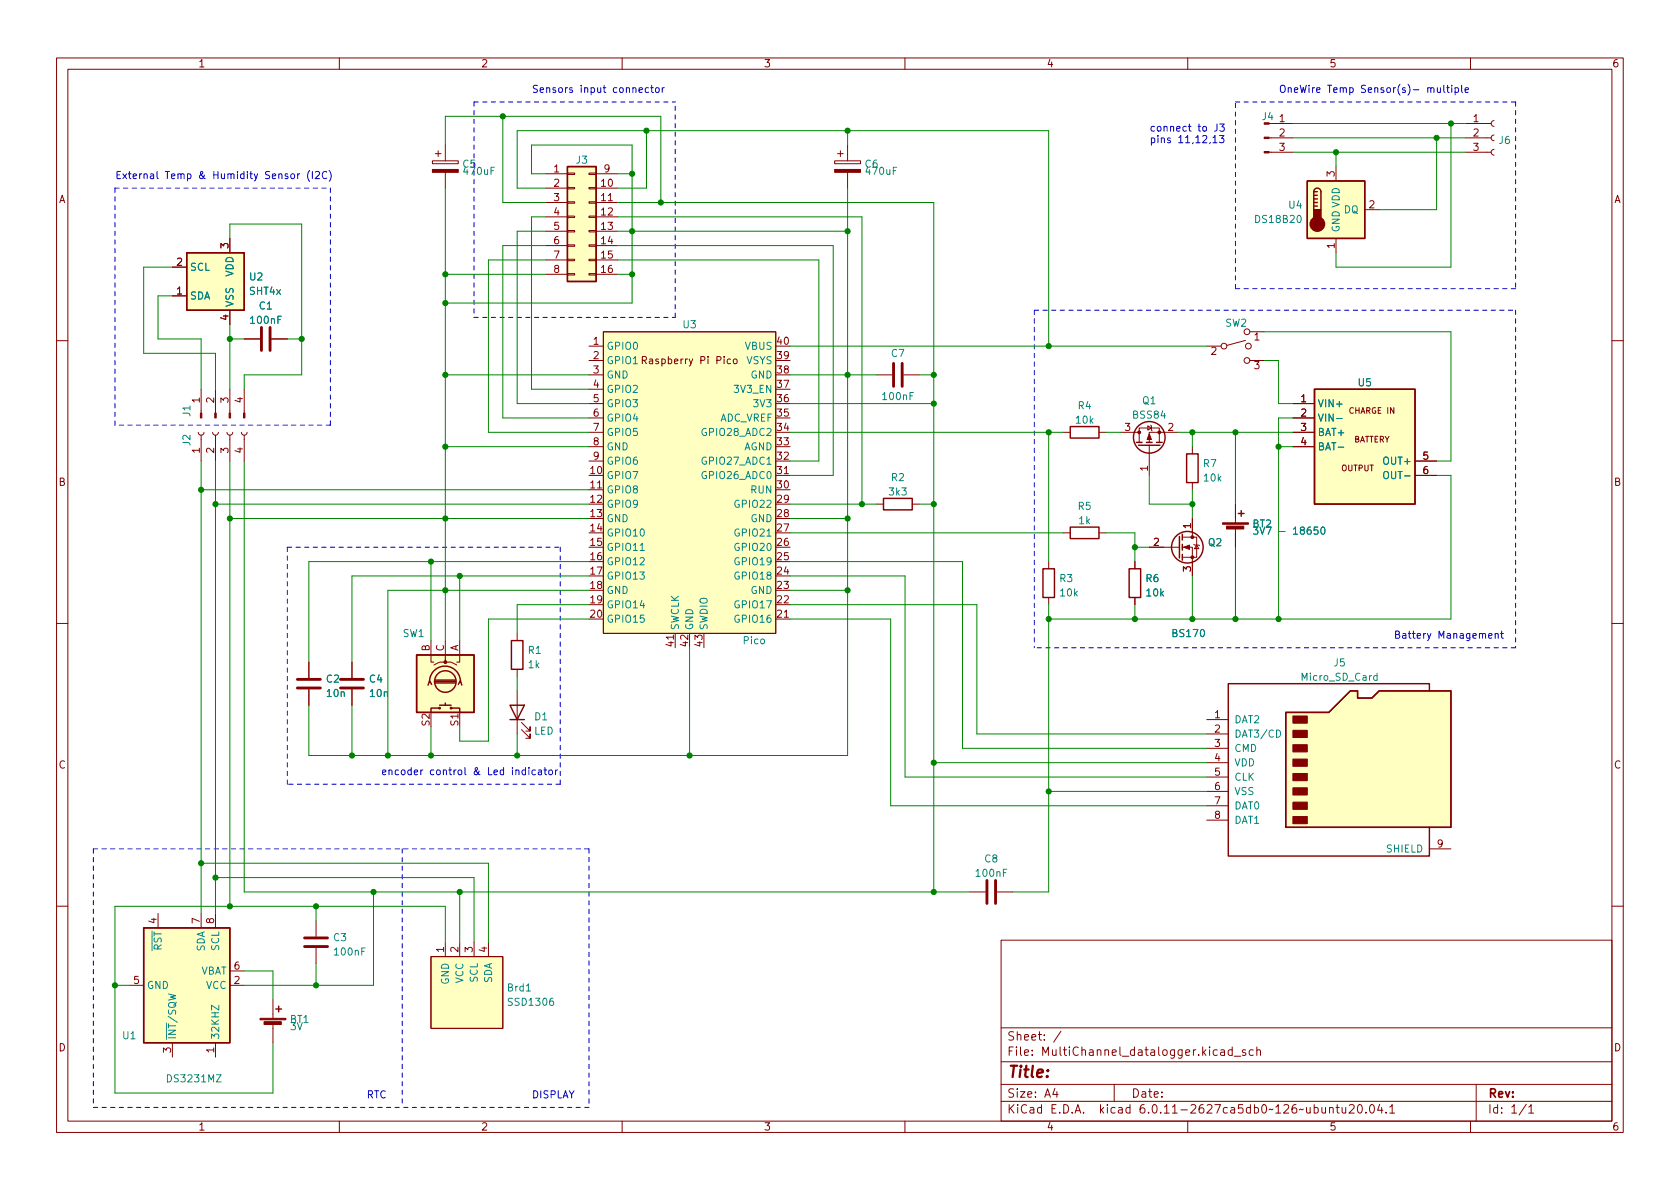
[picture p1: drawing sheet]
<svg xmlns="http://www.w3.org/2000/svg" width="297mm" height="210mm" viewBox="0 0 297 210" stroke-linecap="round" stroke-linejoin="round" font-family="sans-serif">
<g fill="none" stroke="#840000" stroke-width=".18">
<path d="M10 10.2h277v190.1h-277zM12 12.2h273v186.1h-273zM60 10.2v2M110 10.2v2M160 10.2v2M210 10.2v2M260 10.2v2M76.5 28.4h4.5v.6h-4.5zM77 27.2h1M77.5 26.7v1M78.7 25.6v2.8M78.7 30.5v2.8"/>
<path d="M96.5 30.7h3.8M96.5 33.3h3.8M96.5 35.8h3.8M96.5 38.3h3.8M100.3 38.2h1.3v.3h-1.3zM100.3 35.7h1.3v.2h-1.3zM100.3 33.1h1.3v.3h-1.3zM100.3 30.6h1.3v.3h-1.3zM104.1 38.2h1.3v.3h-1.3zM104.1 35.7h1.3v.2h-1.3zM104.1 33.1h1.3v.3h-1.3zM104.1 30.6h1.3v.3h-1.3z"/>
<path d="M105.4 30.7h3.8M105.4 33.3h3.8M105.4 35.8h3.8M105.4 38.3h3.8M107.6 35.5h.7M147.6 28.4h4.5v.6h-4.5zM148.1 27.2h1M148.6 26.7v1M149.9 25.6v2.8M149.9 30.5v2.8M224.4 26.9h4.2M224.4 24.4h4.2"/>
<path d="M224.8 21.8h3.8M236.2 29.5v2.5M241.3 37.1h2.5M259.1 26.9h4.6M259.1 24.4h4.6M259.1 21.8h4.6M264.2 26.4l-.4 .2-.1 .3 .1 .4 .4 .1M264.2 23.9l-.4 .1-.1 .4 .1 .3 .4 .2M264.2 21.3l-.4 .2-.1 .3 .1 .4 .4 .1M30.5 52.3h2.5M30.5 47.2h2.5M40.6 42.2v2.5"/>
<path d="M40.6 54.9v2.5M43.2 59.9h2.8M48 59.9h2.8M96.5 40.9h3.8M96.5 43.4h3.8M96.5 46h3.8M96.5 48.5h3.8M100.3 48.4h1.3v.2h-1.3zM100.3 45.8h1.3v.3h-1.3zM100.3 43.3h1.3v.3h-1.3zM100.3 40.8h1.3v.2h-1.3zM104.1 48.4h1.3v.2h-1.3z"/>
<path d="M104.1 45.8h1.3v.3h-1.3zM104.1 43.3h1.3v.3h-1.3zM104.1 40.8h1.3v.2h-1.3zM105.4 40.9h3.8M105.4 43.4h3.8M105.4 46h3.8M105.4 48.5h3.8M106.7 58.7h30.5v53.3h-30.5zM221 58.7h2.5M221.9 59.2l.3-.3v1.2M236.2 42.2v2.5M10 60.2h2"/>
<path d="M35.1 76.4l.1 .4 .4 .2 .3-.2 .2-.4M35.6 68.8v4.2M35.6 77v4.5M37.6 76.4l.1 .4 .4 .2 .4-.2 .1-.4M38.1 68.8v4.2M38.1 77v4.5M40.1 76.4l.2 .4 .3 .2 .4-.2 .1-.4M40.6 68.8v4.2M40.6 77v4.5M42.7 76.4l.1 .4 .4 .2 .3-.2 .2-.4M43.2 68.8v4.2M43.2 77v4.5"/>
<path d="M104.1 76.4h2.6M104.1 61.2h2.6M104.1 63.7h2.6M104.1 66.3h2.6M104.1 79h2.6M104.1 73.9h2.6M104.1 71.4h2.6M104.1 68.8h2.6M121.9 63.5l.3 .8M122.5 63.5l-.5 1.1-.1 .1M137.2 76.4h2.5M137.2 61.2h2.5"/>
<path d="M137.2 63.7h2.5M137.2 66.3h2.5M137.2 79h2.5M137.2 73.9h2.5M137.2 71.4h2.5M137.2 68.8h2.5M154.9 66.3h2.8M159.8 66.3h2.8M188 76.4h1.2M194.3 76.4h1.3M198.1 76.4h3.3M201.4 78.2v-2.5h3.6v2.5"/>
<path d="M202.9 75.3l.7 .4-.7 .4zM203.2 78.7v5.4M203.5 75.2l.1 .1v.8l.1 .1M208.3 76.4h-5.1v1.8M210.8 79v1.3M213.4 61.2h2.5M214.3 61.5l.5-.1 .2 .4-.8 .9h.8M220.2 60.2l-3.3 .9M221 63.7h2.5M221.8 63.9h.8l-.4 .5 .4 .1v.6l-.2 .1-.6-.1M228.6 76.4h3.8M228.6 79h3.8"/>
<path d="M228.6 73.9h3.8M228.6 71.4h3.8M285 60.2h2M104.1 84.1h2.6M104.1 86.6h2.6M104.1 89.1h2.6M104.1 91.7h2.6M104.1 94.2h2.6M104.1 96.8h2.6M104.1 99.3h2.6M104.1 81.5h2.6M105.7 86.3h.7"/>
<path d="M137.2 84.1h2.5M137.2 86.6h2.5M137.2 89.1h2.5M137.2 91.7h2.5M137.2 94.2h2.5M137.2 96.8h2.5M137.2 99.3h2.5M137.2 81.5h2.5M138.7 83.8h.7M154.9 89.1h1.3M161.3 89.1h1.3M185.4 99.3v1.3"/>
<path d="M188 94.2h1.2M194.3 94.2h1.3M200.7 99.3v1.3M203.2 96.8h5.3M209 96.8h1.8v5M209 95h2.6v3.5h-2.6M210.8 85.3v1.3M210.8 91.7v3.3M211.1 96.3l.1 .1h.8l.1 .1M211.6 96.4l.4 .6h-.8zM218.4 89.1v3.4M218.4 93.5v3.3"/>
<path d="M250.2 84.1h3.8M250.2 81.5h3.8M10 110.2h2M54.6 117.1v2.8M62.2 117.1v2.8M76.2 113.3v3.8h.5M78.7 113.3v3.8h-1l-1 .5M78.7 116.6v.5h1.1l1 .5M81.3 113.3v3.8h-.5M91.4 112v1.3M91.4 118.4v1.2M104.1 101.8h2.6"/>
<path d="M104.1 104.4h2.6M104.1 106.9h2.6M104.1 109.5h2.6M119.1 112.3v.7M119.4 112v2.5M121.9 112v2.5M124.5 112v2.5M137.2 101.8h2.5M137.2 104.4h2.5M137.2 106.9h2.5M137.2 109.5h2.5M138.7 109.2h.7"/>
<path d="M185.4 105.7v1.2M200.7 105.7v1.2M285 110.2h2M54.6 121.9v2.8M62.2 121.9v2.8M81.3 126v2.5M91.4 122.2v7.6M92.2 129l1.5 1.6v-.8v.8h-.7M92.2 127.8l1.5 1.5v-.8v.8h-.7M213.4 127.2h3.8M213.4 129.8h3.8M213.4 132.3h3.8"/>
<path d="M213.4 134.9h3.8M213.4 137.4h3.8M213.4 139.9h3.8M171.4 157.7h2.8M176.3 157.7h2.8M213.4 142.5h3.8M213.4 145h3.8M252.7 150.1h3.8M10 160.2h2M22.9 174.2h2.5M27.9 161.5v2.6M35.6 161.5v2.6"/>
<path d="M38.1 161.5v2.6M40.6 174.2h2.6M40.6 171.7h2.6M48.3 176.8v3.3M55.9 162.8v2.8M55.9 167.6v2.8M76.2 169.2h12.7v12.7h-12.7zM78.7 166.6v2.6M81.3 166.6v2.6M83.8 166.6v2.6M86.4 166.6v2.6M177 166.3h108v32h-108z"/>
<path d="M285 160.2h2M30.5 184.4v2.5M38.1 184.4v2.5M48.3 181.1v3.3M60 198.3v2M110 198.3v2M160 198.3v2M177 194.8h108M177 191.8h108M177 187.8h108M177 181.8h108M182.5 186.5v.1"/>
<path d="M182.5 185.7v.1M184.6 183.8v.1M184.6 183v.1M187.6 182.4l-1.3 1.9M197 191.8v3M210 198.3v2M218.2 186.8h1.2M220.2 185.7l-.3-.1-.3 .2 .1 .3 .5 .1v.4h-.6M221.6 185.7l-.5-.1-.2 .3v.4l.1 .3h.6M222.2 185.8l.2-.2 .4 .1 .1 .9M222.2 185.1v1.5M238.6 195.5l.5-.2 .3 .2v.3l-.9 1h.9"/>
<path d="M240.2 195.4l.2-.1a.81 .81 0 0 1 .5 .7 .81 .81 0 0 1-.3 .8h-.1a.81 .81 0 0 1-.6-.6 .81 .81 0 0 1 .3-.8zM241.5 196.7v.1M242.4 195.4l.1-.1a.81 .81 0 0 1 .6 .7 .81 .81 0 0 1-.3 .8h-.2a.81 .81 0 0 1-.5-.6 .81 .81 0 0 1 .3-.8zM243.9 195.3l-.3 1h.9M244.3 195.8v1M245.1 196.7v.1M245.7 195.8l.4-.5v1.5M245.7 196.8h.9M260 198.3v2M261 191.8v6.5M270.3 195.8l.4-.5v1.5M270.3 196.8h.9"/>
<circle cx="220.5" cy="58.7" r=".51"/>
<circle cx="216.4" cy="61.2" r=".51"/>
<circle cx="220.5" cy="63.7" r=".51"/>
<circle cx="220.7" cy="61.2" r=".51"/>
</g>
<g fill="none" stroke="#840000" stroke-width=".25">
<path d="M100.3 29.5h5.1v20.3h-5.1zM231.1 32h10.2v10.2h-10.2zM232.3 33.9a.64 .64 0 0 1 .6-.6 .64 .64 0 0 1 .7 .6v3.2M232.3 36.4h.6M232.3 35.8h.6M232.3 35.2h.6M232.3 34.5h.6M232.3 33.9v3.2M232.3 33.9h.6M33 44.7h10.2v10.2h-10.2zM189.2 75.4h5.1v2.1h-5.1zM200.9 78.2h1"/>
<path d="M201.3 78.7h3.8M202.7 78.2h1M204.5 78.2h1M232.4 68.8h17.8v20.3h-17.8zM156.2 88.1h5.1v2.1h-5.1zM189.2 93.2h5.1v2h-5.1zM208.5 94.9v3.8M209 94.5v1M209 96.3v1M209 98v1.1M209.8 80.3h2v5h-2zM218.9 90.8h1.1"/>
<path d="M219.5 90.3v1M73.7 115.8h10.1v10.2h-10.1zM90.4 113.3h2.1v5.1h-2.1zM184.4 100.6h2v5.1h-2zM199.6 100.6h2.1v5.1h-2.1zM75.9 120.5a2.73 2.73 0 0 1 2.8-2.7 2.73 2.73 0 0 1 2.7 2.7M76.3 121l-.4-.6-.2 .8M77 120.3h3.5M77 120.5h3.5M77 120.8h3.5M77.7 125.2h-1.5v.8M77.7 124.7h2.1"/>
<path d="M78.7 124.3v.4M79.8 125.2h1.5v.8M81 121l.4-.6 .3 .8M90.2 124.7h2.5l-1.3 2.5zM90.2 127.2h2.5M227.3 126h7.6l3.9-3.8h1.2v1.2h2.6l1.2-1.2h12.7v24.1h-29.2zM252.7 122.2v-1.3h-35.5v30.5h35.5v-5.1M25.4 164.1h15.2v20.3h-15.2zM48.8 178.4h1M49.3 177.9v1"/>
<circle cx="203.2" cy="77.3" r="2.79"/>
<circle cx="209.9" cy="96.8" r="2.79"/>
<circle cx="77.7" cy="125.2" r=".13"/>
<circle cx="78.7" cy="120.5" r="1.9"/>
<circle cx="79.8" cy="125.2" r=".13"/>
</g>
<g fill="#840000" stroke="#840000" stroke-width=".18">
<path d="M203.2 76.7l.4 1h-.8z"/>
<path d="M228.6 144.4h2.5v1.3h-2.5z"/>
<path d="M228.6 141.9h2.5v1.2h-2.5z"/>
<path d="M228.6 139.3h2.5v1.3h-2.5z"/>
<path d="M228.6 136.8h2.5v1.2h-2.5z"/>
<path d="M228.6 134.2h2.5v1.3h-2.5z"/>
<path d="M228.6 131.7h2.5v1.3h-2.5z"/>
<path d="M228.6 129.2h2.5v1.2h-2.5z"/>
<path d="M228.6 126.6h2.5v1.3h-2.5z"/>
<path d="M223.5 26.8h.9v.2h-.9z"/>
<path d="M223.5 24.3h.9v.2h-.9z"/>
<path d="M216.2 92.5h4.5v.2h-4.5z"/>
<path d="M216.9 93h3v.5h-3z"/>
<path d="M76.5 30h4.5v.5h-4.5z"/>
<path d="M209.3 96.8l1-.4v.7z"/>
<path d="M147.6 30h4.5v.5h-4.5z"/>
<path d="M46 180.1h4.5v.2h-4.5z"/>
<path d="M46.7 180.7h3v.5h-3z"/>
<path d="M43.1 73h.2v.9h-.2z"/>
<path d="M40.5 73h.3v.9h-.3z"/>
<path d="M38 73h.2v.9h-.2z"/>
<path d="M35.4 73h.3v.9h-.3z"/>
<circle cx="205" cy="76.4" r=".25"/>
<circle cx="201.4" cy="76.4" r=".25"/>
<circle cx="210.8" cy="98.5" r=".25"/>
<circle cx="210.8" cy="95" r=".25"/>
<circle cx="78.7" cy="117.1" r=".25"/>
</g>
<path d="M46.2 57.9v4.1M47.8 57.9v4.1M158 64.3v4M159.5 64.3v4M52.6 121.7h4M52.6 120.1h4M60.2 121.7h4.1M60.2 120.1h4.1M174.5 155.7v4.1M176 155.7v4.1M53.8 167.4h4.1M53.8 165.9h4.1" fill="none" stroke="#840000" stroke-width=".51"/>
<g fill="none" stroke="#008484" stroke-width=".18">
<path d="M87.4 29.6h-.6v1.2M158.5 29.6h-.6v1.2M229.5 38.2l.1-.1a.68 .68 0 0 1 .5 .6 .68 .68 0 0 1-.5 .7l-.1-.2-.2-.3zM49.7 55.9h-.6v1.3M161.5 69.4h-.6v1.3M236.3 74h1M236.6 79.1h1M113.2 97.3h.7M135.6 94.8h.7M135.6 82.1h.7M226.2 94h1M233.7 93.3l.1-.1a.68 .68 0 0 1 .5 .6 .68 .68 0 0 1-.5 .7l-.1-.1-.2-.4z"/>
<path d="M248.3 84.2h1M212.4 111.4l.1-.1a.68 .68 0 0 1 .5 .6 .68 .68 0 0 1-.5 .7l-.1-.1-.2-.4zM243.5 119.5h-.4l-.2 .2 .1 .5h.5M243.5 119v1.3M225.7 129.1a.64 .64 0 0 1 .7 .6 .64 .64 0 0 1-.7 .7zM178 153.7h-.6v1.3M26.9 164.7v3.4M38.7 177.8v.8l-1.3-.8v.8M64.6 167.6h-.6v1.3M93.1 175.2h.7M97.8 176.5l-.4 .1a.86 .86 0 0 0 0 1.2l.4-.1 .1-.5-.2-.2h-.3l-.2 .2M29.4 180.9v2.9"/>
<path d="M38.3 190.1h.8l-.8 1.2h.8"/>
</g>
<g fill="#ffffc2" stroke="#ffffc2" stroke-width=".18">
<path d="M106.7 58.7h30.5v53.3h-30.5z"/>
<path d="M227.3 126h7.6l3.9-3.8h1.2v1.2h2.6l1.2-1.2h12.7v24.1h-29.2z"/>
<path d="M76.2 169.2h12.7v12.7h-12.7z"/>
<path d="M231.1 32h10.2v10.2h-10.2z"/>
<path d="M33 44.7h10.2v10.2h-10.2z"/>
<path d="M25.4 164.1h15.2v20.3h-15.2z"/>
<path d="M73.7 115.8h10.1v10.2h-10.1z"/>
<path d="M232.4 68.8h17.8v20.3h-17.8z"/>
<path d="M100.3 29.5h5.1v20.3h-5.1z"/>
</g>
<g fill="#840000" stroke="#840000" stroke-width=".25">
<path d="M232.3 37.1h1.3v1.9h-1.3z"/>
<circle cx="232.9" cy="39.6" r="1.27"/>
</g>
<g fill="none" stroke="#0000c2" stroke-width=".18">
<path d="M101.2 15.6l-.3-.1-.2 .2 .1 .2 .4 .1v.3h-.5M106.6 15.5h.5M106.8 15.1v1.1l.3 .1M117.1 15.5v.8M117.5 15.5l-.4 .2M249.9 15.9h1M259 15.9l.6-.1v-.2l-.4-.1-.2 .2 .1 .6h.5M27.8 30.3v1.1l.2 .2M45.6 30.7l-.5 1.2-.2 .1M210.1 22.3h.5M210.3 21.9v1.1l.3 .2M215.6 24h.8l-.4 .5 .3 .1v.5l-.1 .1-.6-.1"/>
<path d="M252.4 112l.3 .9M253 112l-.4 1.2-.2 .1M265.3 112h.5M265.5 111.6v1.1l.3 .2M74.4 136.2v.8M74.8 136.2l-.4 .2M82.2 135.7v1.1l.2 .2M98.2 136.2v.8M98.6 136.2l-.4 .2"/>
</g>
<g fill="none" stroke="#0000c2" stroke-width=".18" stroke-dasharray=".8 .8">
<path d="M83.8 18h35.6M83.8 18v38.1M218.4 18h49.6M268 18v33M20.3 33.3h38.1M20.3 33.3v41.9M58.4 33.3v41.9M83.8 56.1h35.6M119.4 56.1v-38.1M182.9 54.9h85.1M182.9 54.9v59.6M218.4 51h49.6"/>
<path d="M218.4 51v-33M268 54.9v59.6M58.4 75.2h-38.1M50.8 96.8h48.3M50.8 96.8v41.9M99.1 96.8v41.9M268 114.5h-85.1M99.1 138.7h-48.3M16.5 150.1v45.7M16.5 150.1h87.6M71.1 150.1v45.7M104.1 150.1v45.7"/>
<path d="M104.1 195.8h-87.6"/>
</g>
<g fill="none" stroke="#008400" stroke-width=".18">
<path d="M78.7 25.6v-5h38.1v15.2M78.7 33.3v80M88.9 20.6v15.2h7.6M96.5 38.3h-2.5v30.5h10.1M96.5 33.3h-5.1v-10.2h94v38.1M96.5 30.7h-2.5v-5.1h17.8v28h-33.1M109.2 30.7h2.6M109.2 35.8h55.9v121.9M109.2 38.3h43.2v50.8M114.3 23.1v10.2h-5.1M149.9 33.3v100.3h-95.3v-8.9M149.9 23.1v2.5"/>
<path d="M228.6 26.9h30.5M228.6 24.4h30.5M228.6 21.8h30.5M236.2 26.9v2.6M254 24.4v12.7h-10.2M256.5 21.8v25.4h-20.3v-2.5M30.5 52.3h-2.6v7.6h7.7v8.9M30.5 47.2h-5.1v15.3h12.7v6.3M40.6 42.2v-2.6h12.7v26.7h-10.1v2.5M40.6 57.4v11.4M40.6 59.9h2.6M50.8 59.9h2.5"/>
<path d="M78.7 48.5h17.8M96.5 46h-10.1v30.4h17.7M96.5 40.9h-5.1v30.5h12.7M96.5 43.4h-7.6v30.5h15.2M109.2 46h35.6v35.5h-5.1M109.2 48.5h2.6M109.2 43.4h38.1v40.7h-7.6M109.2 40.9h40.7M223.5 58.7h33v22.8h-2.5M78.7 66.3h25.4M78.7 79h25.4M139.7 76.4h48.3"/>
<path d="M139.7 66.3h15.2M139.7 71.4h25.4M139.7 61.2h73.7M162.6 66.3h2.5M185.4 76.4v22.9M195.6 76.4h2.5M208.3 76.4h20.3M210.8 76.4v2.6M218.4 76.4v12.7M223.5 63.7h2.6v7.7h2.5M226.1 79h2.5M228.6 73.9h-2.5v35.6"/>
<path d="M35.6 81.5v80M35.6 86.6h68.5M38.1 81.5v80M38.1 89.1h66M40.6 81.5v78.8M40.6 91.7h63.5M43.2 81.5v76.2h128.2M76.2 99.3v14M104.1 99.3h-49.5v17.8M139.7 91.7h10.2M139.7 89.1h15.2M139.7 99.3h30.5v33h43.2"/>
<path d="M139.7 94.2h48.3M162.6 89.1h2.5M195.6 94.2h5.1v5.1M200.7 96.8h2.5M203.2 84.1v5h7.6M210.8 86.6v5.1M218.4 96.8v12.7M254 84.1h2.5v25.4h-71.1M81.3 101.8v11.5M91.4 119.6v2.6M104.1 101.8h-41.9v15.3M104.1 109.5h-17.7v21.6h-5.1v-2.6"/>
<path d="M104.1 106.9h-12.7v5.1M104.1 104.4h-35.5v29.2M121.9 114.5v19.1M139.7 106.9h33v22.9h40.7M139.7 109.5h17.8v33h55.9M139.7 104.4h10.2M139.7 101.8h20.3v35.6h53.4M185.4 106.9v50.8h-6.3M200.7 106.9v2.6M210.8 101.8v7.7M62.2 124.7v8.9M76.2 128.5v5.1"/>
<path d="M91.4 129.8v3.8M165.1 134.9h48.3M185.4 139.9h28M35.6 152.6h50.8v14M38.1 155.2h45.7v11.4M66 157.7v16.5h-22.8M81.3 157.7v8.9M20.3 174.2h2.6M43.2 171.7h5.1v5.1M55.9 160.3v2.5M55.9 170.4v3.8M78.7 166.6v-6.3h-58.4v33h28v-8.9"/>
</g>
<g fill="#008400" stroke="#008400" stroke-width=".18">
<circle cx="226.1" cy="79" r=".46"/>
<circle cx="218.4" cy="76.4" r=".46"/>
<circle cx="210.8" cy="76.4" r=".46"/>
<circle cx="165.1" cy="66.3" r=".46"/>
<circle cx="185.4" cy="76.4" r=".46"/>
<circle cx="185.4" cy="61.2" r=".46"/>
<circle cx="165.1" cy="89.1" r=".46"/>
<circle cx="152.4" cy="89.1" r=".46"/>
<circle cx="149.9" cy="91.7" r=".46"/>
<circle cx="210.8" cy="89.1" r=".46"/>
<circle cx="200.7" cy="96.8" r=".46"/>
<circle cx="200.7" cy="109.5" r=".46"/>
<circle cx="218.4" cy="109.5" r=".46"/>
<circle cx="210.8" cy="109.5" r=".46"/>
<circle cx="226.1" cy="109.5" r=".46"/>
<circle cx="114.3" cy="23.1" r=".46"/>
<circle cx="116.8" cy="35.8" r=".46"/>
<circle cx="165.1" cy="71.4" r=".46"/>
<circle cx="149.9" cy="66.3" r=".46"/>
<circle cx="149.9" cy="40.9" r=".46"/>
<circle cx="149.9" cy="23.1" r=".46"/>
<circle cx="165.1" cy="134.9" r=".46"/>
<circle cx="185.4" cy="139.9" r=".46"/>
<circle cx="149.9" cy="104.4" r=".46"/>
<circle cx="256.5" cy="21.8" r=".46"/>
<circle cx="254" cy="24.4" r=".46"/>
<circle cx="236.2" cy="26.9" r=".46"/>
<circle cx="111.8" cy="48.5" r=".46"/>
<circle cx="165.1" cy="157.7" r=".46"/>
<circle cx="121.9" cy="133.6" r=".46"/>
<circle cx="185.4" cy="109.5" r=".46"/>
<circle cx="76.2" cy="99.3" r=".46"/>
<circle cx="81.3" cy="101.8" r=".46"/>
<circle cx="78.7" cy="104.4" r=".46"/>
<circle cx="76.2" cy="133.6" r=".46"/>
<circle cx="91.4" cy="133.6" r=".46"/>
<circle cx="35.6" cy="152.6" r=".46"/>
<circle cx="38.1" cy="155.2" r=".46"/>
<circle cx="55.9" cy="174.2" r=".46"/>
<circle cx="20.3" cy="174.2" r=".46"/>
<circle cx="40.6" cy="160.3" r=".46"/>
<circle cx="55.9" cy="160.3" r=".46"/>
<circle cx="81.3" cy="157.7" r=".46"/>
<circle cx="66" cy="157.7" r=".46"/>
<circle cx="40.6" cy="59.9" r=".46"/>
<circle cx="53.3" cy="59.9" r=".46"/>
<circle cx="88.9" cy="20.6" r=".46"/>
<circle cx="111.8" cy="40.9" r=".46"/>
<circle cx="111.8" cy="30.7" r=".46"/>
<circle cx="40.6" cy="91.7" r=".46"/>
<circle cx="35.6" cy="86.6" r=".46"/>
<circle cx="38.1" cy="89.1" r=".46"/>
<circle cx="78.7" cy="91.7" r=".46"/>
<circle cx="78.7" cy="53.6" r=".46"/>
<circle cx="78.7" cy="66.3" r=".46"/>
<circle cx="78.7" cy="79" r=".46"/>
<circle cx="78.7" cy="48.5" r=".46"/>
<circle cx="68.6" cy="133.6" r=".46"/>
<circle cx="62.2" cy="133.6" r=".46"/>
</g>
<text font-size="2.8" fill="#840000" x="178" y="191.2">Title:</text>
<g font-size="2.1" fill="#840000">
<text x="178" y="184.5">Sheet:</text>
<text x="178" y="187.2">File:</text>
<text x="184.4" y="187.2">MultiChannel_datalogger.kicad_sch</text>
<text x="178" y="197.4">KiCad</text>
<text x="178" y="194.6">Size:</text>
<text x="184.7" y="194.6">A4</text>
<text x="185.7" y="197.4">E.D.A.</text>
<text x="194.6" y="197.4">kicad</text>
<text x="200" y="194.6">Date:</text>
<text x="201.8" y="197.4">6.0.11-2627ca5db0~126~ubuntu20.04.1</text>
<text x="263" y="194.6">Rev:</text>
<text x="263" y="197.4">Id:</text>
<text x="267.1" y="197.4">1/1</text>
</g>
<g font-size="1.8" fill="#840000">
<text x="35" y="12.3">1</text>
<text x="85" y="12.3">2</text>
<text x="135" y="12.3">3</text>
<text x="185" y="12.3">4</text>
<text x="235" y="12.3">5</text>
<text x="285" y="12.3">6</text>
<text x="226" y="21.6">1</text>
<text x="260.3" y="21.6">1</text>
<text x="226" y="24.1">2</text>
<text x="226" y="26.7">3</text>
<text x="260.3" y="24.1">2</text>
<text x="260.3" y="26.7">3</text>
<text x="97.7" y="30.5">1</text>
<text x="97.7" y="33">2</text>
<text x="97.7" y="35.6">3</text>
<text x="106" y="33">10</text>
<text x="106" y="35.6">11</text>
<text x="106.6" y="30.5">9</text>
<text x="236" y="31.4" transform="rotate(-90 236 31.4)">3</text>
<text x="10.4" y="36.3">A</text>
<text x="97.7" y="38.1">4</text>
<text x="97.7" y="40.6">5</text>
<text x="106" y="38.1">12</text>
<text x="106" y="40.6">13</text>
<text x="241.9" y="36.8">2</text>
<text x="285.4" y="36.3">A</text>
<text x="31.1" y="47">2</text>
<text x="40.4" y="44.1" transform="rotate(-90 40.4 44.1)">3</text>
<text x="97.7" y="43.2">6</text>
<text x="97.7" y="45.7">7</text>
<text x="106" y="43.2">14</text>
<text x="106" y="45.7">15</text>
<text x="236" y="44.1" transform="rotate(-90 236 44.1)">1</text>
<text x="31.1" y="52.1">1</text>
<text x="97.7" y="48.3">8</text>
<text x="106" y="48.3">16</text>
<text x="40.4" y="56.8" transform="rotate(-90 40.4 56.8)">4</text>
<text x="104.7" y="61">1</text>
<text x="104.7" y="63.5">2</text>
<text x="123.7" y="64.8">Pi</text>
<text x="126.7" y="64.8">Pico</text>
<text x="137.1" y="63.5">39</text>
<text x="137.1" y="61">40</text>
<text x="221.6" y="61">1</text>
<text x="35.3" y="71.4" transform="rotate(-90 35.3 71.4)">1</text>
<text x="37.8" y="71.4" transform="rotate(-90 37.8 71.4)">2</text>
<text x="40.4" y="71.4" transform="rotate(-90 40.4 71.4)">3</text>
<text x="42.9" y="71.4" transform="rotate(-90 42.9 71.4)">4</text>
<text x="104.7" y="66">3</text>
<text x="104.7" y="68.6">4</text>
<text x="104.7" y="71.1">5</text>
<text x="137.1" y="71.1">36</text>
<text x="137.1" y="68.6">37</text>
<text x="137.1" y="66">38</text>
<text x="229.8" y="71.1">1</text>
<text x="104.7" y="73.7">6</text>
<text x="104.7" y="76.2">7</text>
<text x="137.1" y="76.2">34</text>
<text x="137.1" y="73.7">35</text>
<text x="198.7" y="76.2">3</text>
<text x="206.3" y="76.2">2</text>
<text x="229.8" y="73.7">2</text>
<text x="229.8" y="76.2">3</text>
<text x="35.3" y="80.3" transform="rotate(-90 35.3 80.3)">1</text>
<text x="37.8" y="80.3" transform="rotate(-90 37.8 80.3)">2</text>
<text x="40.4" y="80.3" transform="rotate(-90 40.4 80.3)">3</text>
<text x="42.9" y="80.3" transform="rotate(-90 42.9 80.3)">4</text>
<text x="104.1" y="83.8">10</text>
<text x="104.7" y="78.7">8</text>
<text x="104.7" y="81.3">9</text>
<text x="137.1" y="83.8">31</text>
<text x="137.1" y="81.3">32</text>
<text x="137.1" y="78.7">33</text>
<text x="202.9" y="83.5" transform="rotate(-90 202.9 83.5)">1</text>
<text x="229.8" y="78.7">4</text>
<text x="251.4" y="81.3">5</text>
<text x="251.4" y="83.8">6</text>
<text x="10.3" y="86.3">B</text>
<text x="104.1" y="86.4">11</text>
<text x="104.1" y="88.9">12</text>
<text x="137.1" y="88.9">29</text>
<text x="137.1" y="86.4">30</text>
<text x="285.3" y="86.3">B</text>
<text x="104.1" y="91.4">13</text>
<text x="104.1" y="94">14</text>
<text x="137.1" y="94">27</text>
<text x="137.1" y="91.4">28</text>
<text x="210.6" y="93.6" transform="rotate(-90 210.6 93.6)">1</text>
<text x="104.1" y="96.5">15</text>
<text x="104.1" y="99.1">16</text>
<text x="104.1" y="101.6">17</text>
<text x="137.1" y="101.6">24</text>
<text x="137.1" y="99.1">25</text>
<text x="137.1" y="96.5">26</text>
<text x="203.8" y="96.5">2</text>
<text x="210.6" y="101.3" transform="rotate(-90 210.6 101.3)">3</text>
<text x="104.1" y="104.1">18</text>
<text x="104.1" y="106.7">19</text>
<text x="137.1" y="106.7">22</text>
<text x="137.1" y="104.1">23</text>
<text x="104.1" y="109.2">20</text>
<text x="137.1" y="109.2">21</text>
<text x="75.9" y="115.3" transform="rotate(-90 75.9 115.3)">B</text>
<text x="78.5" y="115.3" transform="rotate(-90 78.5 115.3)">C</text>
<text x="81" y="115.2" transform="rotate(-90 81 115.2)">A</text>
<text x="119.1" y="114.6" transform="rotate(-90 119.1 114.6)">41</text>
<text x="121.7" y="114.6" transform="rotate(-90 121.7 114.6)">42</text>
<text x="124.2" y="114.6" transform="rotate(-90 124.2 114.6)">43</text>
<text x="75.9" y="128.5" transform="rotate(-90 75.9 128.5)">S2</text>
<text x="81" y="128.5" transform="rotate(-90 81 128.5)">S1</text>
<text x="214.6" y="127">1</text>
<text x="214.6" y="129.5">2</text>
<text x="10.3" y="136.3">C</text>
<text x="214.6" y="132.1">3</text>
<text x="214.6" y="134.6">4</text>
<text x="214.6" y="137.2">5</text>
<text x="285.3" y="136.3">C</text>
<text x="214.6" y="139.7">6</text>
<text x="214.6" y="142.2">7</text>
<text x="214.6" y="144.8">8</text>
<text x="254" y="149.9">9</text>
<text x="27.7" y="163.5" transform="rotate(-90 27.7 163.5)">4</text>
<text x="35.3" y="163.5" transform="rotate(-90 35.3 163.5)">7</text>
<text x="37.8" y="163.5" transform="rotate(-90 37.8 163.5)">8</text>
<text x="23.4" y="174">5</text>
<text x="41.2" y="174">2</text>
<text x="41.2" y="171.4">6</text>
<text x="78.5" y="168.6" transform="rotate(-90 78.5 168.6)">1</text>
<text x="81" y="168.6" transform="rotate(-90 81 168.6)">2</text>
<text x="83.6" y="168.6" transform="rotate(-90 83.6 168.6)">3</text>
<text x="86.1" y="168.6" transform="rotate(-90 86.1 168.6)">4</text>
<text x="10.3" y="186.3">D</text>
<text x="30.2" y="186.3" transform="rotate(-90 30.2 186.3)">3</text>
<text x="37.8" y="186.3" transform="rotate(-90 37.8 186.3)">1</text>
<text x="285.3" y="186.3">D</text>
<text x="35" y="200.3">1</text>
<text x="85" y="200.3">2</text>
<text x="135" y="200.3">3</text>
<text x="185" y="200.3">4</text>
<text x="235" y="200.3">5</text>
<text x="285" y="200.3">6</text>
</g>
<g font-size="1.8" fill="#0000c2">
<text x="94" y="16.4">Sensors</text>
<text x="102.5" y="16.4">input</text>
<text x="108.4" y="16.4">connector</text>
<text x="226.1" y="16.4">OneWire</text>
<text x="234.7" y="16.4">Temp</text>
<text x="240.7" y="16.4">Sensor(s)-</text>
<text x="252.5" y="16.4">multiple</text>
<text x="203.2" y="23.3">connect</text>
<text x="211.8" y="23.3">to</text>
<text x="214.8" y="23.3">J3</text>
<text x="203.2" y="25.3">pins</text>
<text x="208.3" y="25.3">11,12,13</text>
<text x="20.3" y="31.6">External</text>
<text x="29.2" y="31.6">Temp</text>
<text x="35.2" y="31.6">&amp;</text>
<text x="37.9" y="31.6">Humidity</text>
<text x="47.2" y="31.6">Sensor</text>
<text x="54.8" y="31.6">(I2C)</text>
<text x="246.4" y="112.9">Battery</text>
<text x="254.2" y="112.9">Management</text>
<text x="67.3" y="137.1">encoder</text>
<text x="75.9" y="137.1">control</text>
<text x="83.8" y="137.1">&amp;</text>
<text x="86.5" y="137.1">Led</text>
<text x="90.8" y="137.1">indicator</text>
<text x="64.8" y="194.2">RTC</text>
<text x="94" y="194.2">DISPLAY</text>
</g>
<g font-size="1.8" fill="#008484">
<text x="223" y="21.6">J4</text>
<text x="101.7" y="29.3">J3</text>
<text x="264.9" y="25.8">J6</text>
<text x="81.7" y="30">C5</text>
<text x="81.7" y="31.3">470uF</text>
<text x="152.8" y="30">C6</text>
<text x="152.8" y="31.3">470uF</text>
<text x="221.6" y="39.8">DS18B20</text>
<text x="227.7" y="37.3">U4</text>
<text x="237.2" y="41.1" transform="rotate(-90 237.2 41.1)">GND VDD</text>
<text x="237.5" y="38.1">DQ</text>
<text x="33.5" y="53.3">SDA</text>
<text x="33.5" y="48.3">SCL</text>
<text x="41.7" y="49" transform="rotate(-90 41.7 49)">VDD</text>
<text x="43.9" y="50">U2</text>
<text x="43.9" y="52.5">SHT4x</text>
<text x="41.7" y="54.4" transform="rotate(-90 41.7 54.4)">VSS</text>
<text x="44" y="57.6">100nF</text>
<text x="45.7" y="55.1">C1</text>
<text x="120.6" y="58.4">U3</text>
<text x="216.6" y="58.1">SW2</text>
<text x="107.2" y="62.2">GPIO0</text>
<text x="107.2" y="64.8">GPIO1 Raspberry</text>
<text x="131.6" y="62.2">VBUS</text>
<text x="131.9" y="64.8">VSYS</text>
<text x="157.4" y="63.5">C7</text>
<text x="107.2" y="67.3">GND</text>
<text x="107.2" y="69.9">GPIO2</text>
<text x="129.5" y="69.9">3V3_EN</text>
<text x="132.6" y="67.3">GND</text>
<text x="155.7" y="71.1">100nF</text>
<text x="201.9" y="71.9">Q1</text>
<text x="240" y="68.7">U5</text>
<text x="34" y="73.8" transform="rotate(-90 34 73.8)">J1</text>
<text x="107.2" y="72.4">GPIO3</text>
<text x="107.2" y="74.9">GPIO4</text>
<text x="107.2" y="77.5">GPIO5</text>
<text x="123.8" y="77.5">GPIO28_ADC2</text>
<text x="127.3" y="74.9">ADC_VREF</text>
<text x="133" y="72.4">3V3</text>
<text x="190" y="75.3">10k</text>
<text x="190.5" y="72.8">R4</text>
<text x="200.1" y="74.4">BSS84</text>
<text x="232.9" y="72.4">VIN+</text>
<text x="232.9" y="74.9">VIN-</text>
<text x="232.9" y="77.5">BAT+</text>
<text x="34" y="79" transform="rotate(-90 34 79)">J2</text>
<text x="107.2" y="80">GND</text>
<text x="107.2" y="82.6">GPIO6</text>
<text x="123.8" y="82.6">GPIO27_ADC1</text>
<text x="131.5" y="80">AGND</text>
<text x="212.6" y="83">R7</text>
<text x="232.9" y="80">BAT-</text>
<text x="244.3" y="82.6">OUT+</text>
<text x="107.2" y="85.1">GPIO7</text>
<text x="107.2" y="87.6">GPIO8</text>
<text x="123.8" y="85.1">GPIO26_ADC0</text>
<text x="132.6" y="87.6">RUN</text>
<text x="157" y="88">3k3</text>
<text x="157.4" y="85.5">R2</text>
<text x="212.6" y="85.5">10k</text>
<text x="244.3" y="85.1">OUT-</text>
<text x="107.2" y="90.2">GPIO9</text>
<text x="107.2" y="92.7">GND</text>
<text x="107.2" y="95.3">GPIO10</text>
<text x="129.6" y="95.3">GPIO21</text>
<text x="129.6" y="90.2">GPIO22</text>
<text x="132.6" y="92.7">GND</text>
<text x="190.5" y="90.5">R5</text>
<text x="190.6" y="93.1">1k</text>
<text x="221.4" y="93.7">BT2</text>
<text x="221.4" y="94.9">3V7</text>
<text x="228.7" y="94.9">18650</text>
<text x="107.2" y="97.8">GPIO11</text>
<text x="107.2" y="100.3">GPIO12</text>
<text x="129.6" y="100.3">GPIO19</text>
<text x="129.6" y="97.8">GPIO20</text>
<text x="213.5" y="97">Q2</text>
<text x="107.2" y="102.9">GPIO13</text>
<text x="107.2" y="105.4">GND</text>
<text x="107.2" y="108">GPIO14</text>
<text x="129.6" y="108">GPIO17</text>
<text x="129.6" y="102.9">GPIO18</text>
<text x="132.6" y="105.4">GND</text>
<text x="187.2" y="103.3">R3</text>
<text x="187.2" y="105.8">10k</text>
<text x="202.4" y="103.3">R6</text>
<text x="202.4" y="105.8">10k</text>
<text x="71.1" y="113">SW1</text>
<text x="107.2" y="110.5">GPIO15</text>
<text x="120.4" y="111.5" transform="rotate(-90 120.4 111.5)">SWCLK</text>
<text x="122.9" y="111.5" transform="rotate(-90 122.9 111.5)">GND</text>
<text x="125.5" y="111.5" transform="rotate(-90 125.5 111.5)">SWDIO</text>
<text x="129.6" y="110.5">GPIO16</text>
<text x="207" y="113">BS170</text>
<text x="93.2" y="116">R1</text>
<text x="93.2" y="118.5">1k</text>
<text x="131.2" y="114.3">Pico</text>
<text x="235.7" y="118.2">J5</text>
<text x="57.5" y="121.1">C2</text>
<text x="57.5" y="123.6">10n</text>
<text x="65.2" y="121.1">C4</text>
<text x="65.2" y="123.6">10n</text>
<text x="229.9" y="120.8">Micro_SD_Card</text>
<text x="94.4" y="127.8">D1</text>
<text x="94.4" y="130.3">LED</text>
<text x="218.2" y="128.3">DAT2</text>
<text x="218.2" y="130.8">DAT3/CD</text>
<text x="218.2" y="133.4">CMD</text>
<text x="218.2" y="135.9">VDD</text>
<text x="218.2" y="138.4">CLK</text>
<text x="218.2" y="141">VSS</text>
<text x="218.2" y="143.5">DAT0</text>
<text x="218.2" y="146.1">DAT1</text>
<text x="172.3" y="155.4">100nF</text>
<text x="173.9" y="152.9">C8</text>
<text x="245" y="151.1">SHIELD</text>
<text x="58.8" y="166.8">C3</text>
<text x="29" y="168.2" transform="rotate(-90 29 168.2)">~{RST}</text>
<text x="35.6" y="172.7">VBAT</text>
<text x="36.6" y="168.3" transform="rotate(-90 36.6 168.3)">SDA</text>
<text x="39.1" y="168.2" transform="rotate(-90 39.1 168.2)">SCL</text>
<text x="58.8" y="169.3">100nF</text>
<text x="82.3" y="174" transform="rotate(-90 82.3 174)">VCC</text>
<text x="84.8" y="173.8" transform="rotate(-90 84.8 173.8)">SCL</text>
<text x="87.4" y="173.9" transform="rotate(-90 87.4 173.9)">SDA</text>
<text x="25.9" y="175.3">GND</text>
<text x="36.4" y="175.3">VCC</text>
<text x="79.8" y="174.2" transform="rotate(-90 79.8 174.2)">GND</text>
<text x="89.5" y="175.7">Brd1</text>
<text x="89.5" y="178.2">SSD1306</text>
<text x="21.5" y="184.2">U1</text>
<text x="31.5" y="183.9" transform="rotate(-90 31.5 183.9)">~{INT}/SQW</text>
<text x="39.1" y="183.9" transform="rotate(-90 39.1 183.9)">32KHZ</text>
<text x="51.2" y="181.3">BT1</text>
<text x="51.2" y="182.6">3V</text>
<text x="29.2" y="191.8">DS3231MZ</text>
</g>
<g font-size="1.4" fill="#840000">
<text x="238.4" y="73.5">CHARGE IN</text>
<text x="237.1" y="83.6">OUTPUT</text>
<text x="239.4" y="78.5">BATTERY</text>
</g>
</svg>
